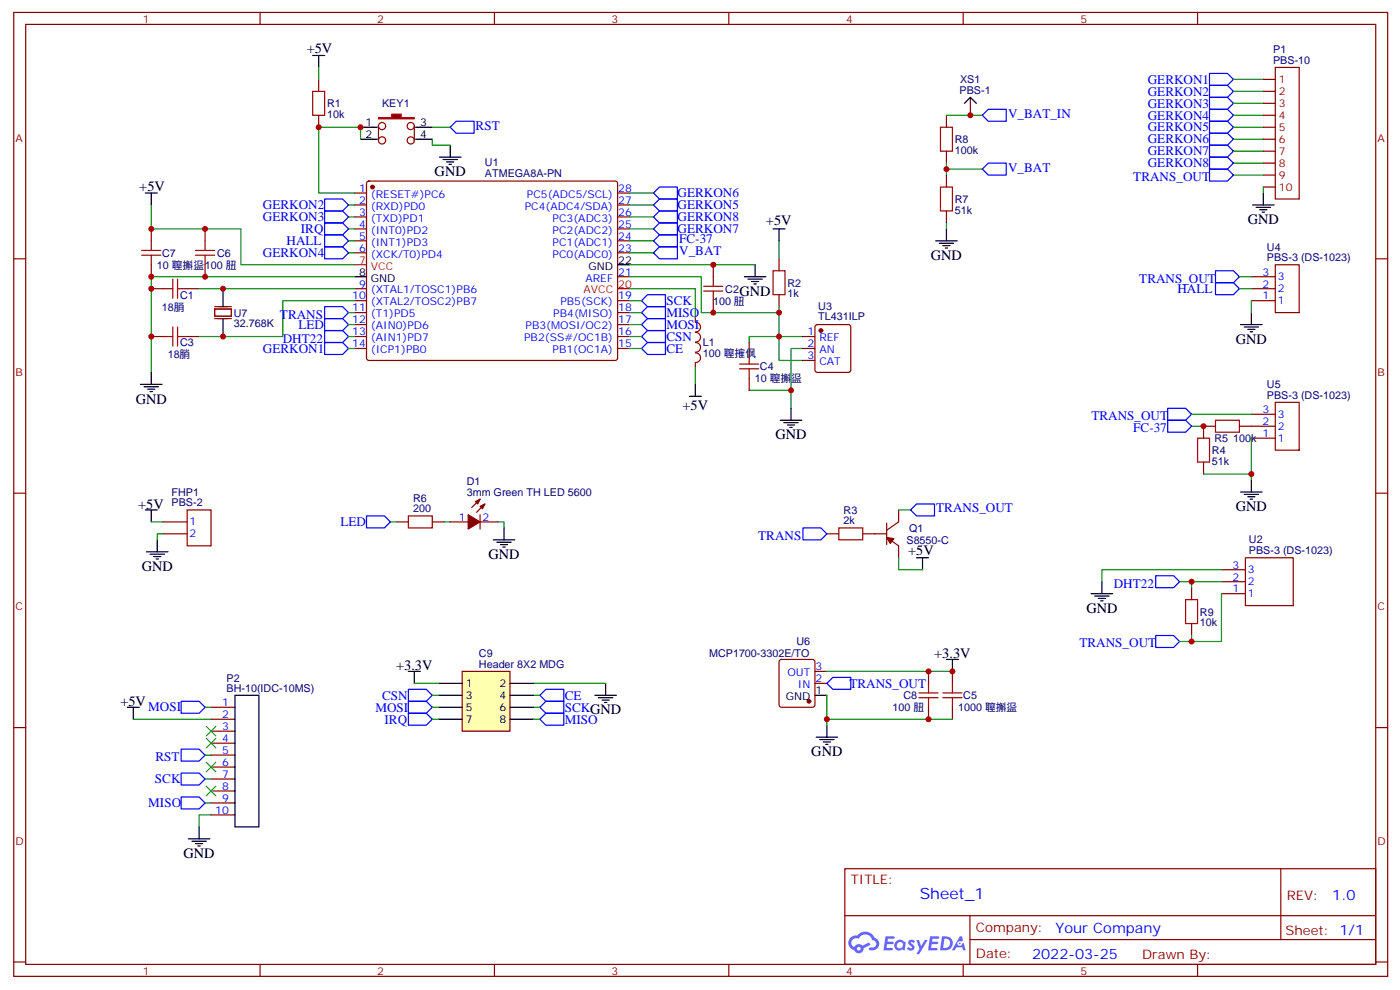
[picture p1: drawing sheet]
<svg xmlns="http://www.w3.org/2000/svg" width="413mm" height="292mm" viewBox="0 0 413 292" stroke-linecap="round" stroke-linejoin="round" font-family="sans-serif">
<g fill="none" stroke="#870000" stroke-width=".35">
<path d="M4.1 3.7h405.3v284.3h-405.3zM7.6 7.2h398.3v277.3h-398.3zM76.7 3.7v3.5M145.9 3.7v3.5M215 3.7v3.5M284.2 3.7v3.5M353.3 3.7v3.5M4.1 76.3h3.5M405.9 76.3h3.5M4.1 145.5h3.5M405.9 145.5h3.5M4.1 214.6h3.5"/>
<path d="M405.9 214.6h3.5M249.2 256.3h156.7v28.2h-156.7zM377.9 256.3v20.9M249.3 270.1h156.4M286.1 277.2h119.6M286.1 270.1v14.1M4.1 283.8h3.5M76.7 284.5v3.5M145.9 284.5v3.5M215 284.5v3.5M284.2 284.5v3.5M353.3 284.5v3.5"/>
<path d="M405.9 283.8h3.5"/>
</g>
<g fill="#5487ff">
<path d="M268.2 277.4a1.22 1.22 0 0 1 1.7 .3l-.3 .6a.47 .47 0 0 0-.4-.4 .47 .47 0 0 0-.5 .2l.2 .2a1.14 1.14 0 0 1 .7 1.7 1.14 1.14 0 0 1-1.9 0l-.2-.2 .5-.5 .7 .4a.29 .29 0 0 0 .4-.2 .29 .29 0 0 0-.3-.4 1.04 1.04 0 0 1-.6-1.7z"/>
<path d="M261.2 276.2h2.4l.3 .2-.1 .5h-1.8l-.2 .9h1.6l.3 .3-.4 .4h-1.6l-.1 1.1 1.7 .1 .2 .3-.2 .3h-2.7z"/>
<path d="M274.4 276.2h2.3l.4 .2-.2 .5h-1.8l-.1 .9h1.5l.3 .3-.4 .4h-1.5l-.2 1.1 1.7 .1 .2 .3-.2 .3h-2.6z"/>
<path d="M283.1 276.2h.7l.3 1.2-.6 .4a.69 .69 0 0 0-1 .2 .69 .69 0 0 0 .5 1 .69 .69 0 0 0 .8-.6l.5-.3 .6 2.2h-.8l-.2-.9h-1.7l-.5 .9h-.9z"/>
<path d="M270.3 277.3h.8l.6 1.8 1.1-1.8h.9l-2.5 4.2h-.9l1-1.6z"/>
<path d="M277.9 276.2l-.6 4.1h1.4a2.11 2.11 0 0 0 2.4-2.1 2.11 2.11 0 0 0-2.5-2zM278.6 276.9a1.39 1.39 0 0 1 1.7 1.4 1.39 1.39 0 0 1-1.8 1.3h-.3z"/>
<path d="M264.2 277.8a1.54 1.54 0 0 0-.1 2.2 1.54 1.54 0 0 0 2.2 .1l.6 .2 .3-2.3-.2-.2h-.4a1.49 1.49 0 0 0-2.4 0zM264.5 278.8a.95 .95 0 0 1 1.9 0 .95 .95 0 0 1-1.9 0z"/>
<path d="M250.9 276.6a2.18 2.18 0 0 0 1.1 3.7 1.44 1.44 0 0 0 1.6 .9 1.44 1.44 0 0 0 1.2-1.5l2-1-.4-.7-2 .9a1.47 1.47 0 0 0-2.4 .5 1.39 1.39 0 0 1-.6-2 1.39 1.39 0 0 1 2-.4 2.12 2.12 0 0 1 2.1-1.3 2.12 2.12 0 0 1 1.9 1.7 1.14 1.14 0 0 1 1.1 1.4 1.14 1.14 0 0 1-1.7 .7 .43 .43 0 0 0-.5 .4 .43 .43 0 0 0 .4 .4 1.98 1.98 0 0 0 2.6-1.2 1.98 1.98 0 0 0-1.3-2.5 3.1 3.1 0 0 0-5.2-.7l-.9 .1zM252.8 279.9a.55 .55 0 0 1 1.1 0 .55 .55 0 0 1-1.1 0z"/>
<circle cx="283.2" cy="278.3" r=".26"/>
</g>
<g fill="none" stroke="#870000" stroke-width=".35">
<path d="M104.6 56.9h3.5M108.4 53.6l.4-.2h72.7l.5 .2 .2 .5-.1 51.8-.6 .4h-72.9l-.5-.7v-51.5zM182.2 56.9h3.5M44.6 67.5v3.5M44.6 78.1v3.5M60.5 67.5v3.5M60.5 78.1v3.5M104.6 60.5h3.5M104.6 64h3.5M104.6 67.5h3.5M104.6 71h3.5M104.6 74.6h3.5"/>
<path d="M182.2 60.5h3.5M182.2 64h3.5M182.2 67.5h3.5M182.2 71h3.5M182.2 74.6h3.5M210.4 78.1v3.5M229.8 76.3v3.6M44.6 85.2h3.6M44.6 99.3h3.6M55.2 85.2h3.5M55.2 99.3h3.5M104.6 85.2h3.5"/>
<path d="M104.6 88.7h3.5M104.6 92.2h3.5M104.6 95.7h3.5M104.6 99.3h3.5M182.2 88.7h3.5M182.2 92.2h3.5M182.2 95.7h3.5M182.2 99.3h3.5M182.2 81.6h3.5M205.1 94v1M205.2 95.1a1.41 1.41 0 0 1 1.5 1.4 1.41 1.41 0 0 1-1.5 1.4M205.2 98.1a1.41 1.41 0 0 1 1.5 1.4 1.41 1.41 0 0 1-1.5 1.4"/>
<path d="M210.4 88.7v3.5M229.8 86.9v3.6M236.9 99.3h3.5M240.7 96l.4-.3h9.2l.5 .3 .2 .4v12.7l-.2 .5-.5 .3h-9.2l-.5-.3-.2-.5v-12.7zM104.6 102.8h3.5M182.2 102.8h3.5M205.1 107v1.1M205.2 104.1a1.41 1.41 0 0 1 1.5 1.4 1.41 1.41 0 0 1-1.5 1.4M205.2 101.1a1.41 1.41 0 0 1 1.5 1.4 1.41 1.41 0 0 1-1.5 1.4M221 101v3.6M221 111.6v3.5M236.9 102.8h3.5"/>
<path d="M236.9 106.3h3.5"/>
</g>
<g fill="#870000" stroke="#870000" stroke-width=".35">
<circle cx="109.9" cy="55.2" r=".53"/>
<circle cx="242.2" cy="97.5" r=".53"/>
</g>
<path d="M104.6 78.1h3.5M182.2 85.2h3.5" fill="none" stroke="#f00" stroke-width=".35"/>
<g fill="none" stroke="#000" stroke-width=".35">
<path d="M92.3 16.4h3.5M94 16.4v3.5M106.4 37.5h3.5M42.9 56.9h3.5M44.6 56.9v3.6M106.4 41.1h3.5M129.6 46.4h6.4M130.7 47.1h4.2M131.8 47.8h2.1M132.5 48.5h.7M132.8 42.8v3.6M182.2 78.1h3.5"/>
<path d="M222.8 78.1v3.5M228.1 67.5h3.5M229.8 67.5v3.5M104.6 81.6h3.5M219.6 81.6h6.4M220.7 82.3h4.2M221.7 83h2.1M222.4 83.7h.7M41.5 113.4h6.3M42.5 114.1h4.2M43.6 114.8h2.1M44.3 115.5h.7"/>
<path d="M44.6 109.9v3.5M203.4 116.9h3.5M205.1 113.4v3.5M230.2 124h6.3M231.2 124.7h4.3M232.3 125.4h2.1M233 126.1h.7M233.4 120.4v3.6"/>
</g>
<g fill="none" stroke="#a10000" stroke-width=".35">
<path d="M41.8 75.3h5.6M41.8 73.9h5.6M44.6 71v2.9M44.6 75.3v2.8M57.7 75.3h5.6M57.7 73.9h5.6M60.5 71v2.9M60.5 75.3v2.8M228.1 79.9h3.5v7h-3.5zM48.2 99.3h2.8M48.2 85.2h2.8M51 82.3v5.7"/>
<path d="M51 96.4v5.7M52.4 99.3h2.8M52.4 82.3v5.7M52.4 96.4v5.7M52.4 85.2h2.8M207.6 85.9h5.7M207.6 84.5h5.7M210.4 81.6v2.9M210.4 85.9v2.8M218.2 107.4h5.6M218.2 108.8h5.6M221 104.6v2.8"/>
<path d="M221 108.8v2.8"/>
</g>
<path d="M185.7 78.1h37.1M229.8 71v5.3M58.7 85.2h45.9M104.6 88.7h-21.2v10.6h-24.7M104.6 81.6h-60v28.3M185.7 85.2h19.4v8.8M185.7 81.6h21.2v10.6h22.9v-1.7M229.8 92.2v7.1h7.1M205.1 108.1v5.3M221 101v-1.7h8.8v7h7.1M221 115.1h12.4M236.9 102.8h-3.5v17.6" fill="none" stroke="#008700" stroke-width=".35"/>
<path d="M111.7 34.7h3.8v-1h2.9v1h3.8v.4h-10.5z" fill="#870000" stroke="#f00" stroke-width=".35"/>
<g fill="none" stroke="#870000" stroke-width=".35">
<path d="M94 23.4v3.6M94 34v3.5M111.7 37.2v4.2M122.2 37.2v4.2M243.9 157.5h3.6M254.5 157.5h7.1M261.6 154.3v6.4M261.6 158.5l3.5 2.5v3.5M265.1 150.4v3.6l-3.5 2.4"/>
<circle cx="112.7" cy="37.2" r="1.06"/>
<circle cx="121.2" cy="37.2" r="1.06"/>
<circle cx="112.7" cy="41.4" r="1.06"/>
<circle cx="121.2" cy="41.4" r="1.06"/>
</g>
<path d="M109.9 37.5h1.4M122.6 37.5h4.9M109.9 41.1h1.4M122.6 41.1h4.9M270.4 164.5h3.5M272.2 164.5v3.6" fill="none" stroke="#000" stroke-width=".35"/>
<path d="M92.3 27h3.5v7h-3.5zM247.5 155.7h7v3.5h-7z" fill="none" stroke="#a10000" stroke-width=".35"/>
<g fill="none" stroke="#008700" stroke-width=".35">
<path d="M363.9 23.4h8.8M363.9 27h8.8M363.9 30.5h8.8M363.9 34h8.8M363.9 37.5h8.8M106.4 41.1v-3.6h-12.4v19.4h10.6M185.7 56.9h7.1M363.9 41.1h8.8M363.9 44.6h8.8M363.9 48.1h8.8M44.6 60.5v7h26.5v10.6h33.5M102.8 71h1.8"/>
<path d="M102.8 74.6h1.8M102.8 60.5h1.8M102.8 64h1.8M102.8 67.5h1.8M185.7 71h7.1M185.7 74.6h7.1M185.7 60.5h7.1M185.7 64h7.1M185.7 67.5h7.1M102.8 99.3h1.8M102.8 92.2h1.8M102.8 95.7h1.8"/>
<path d="M185.7 99.3h3.6M185.7 88.7h3.6M185.7 92.2h3.6M185.7 95.7h3.6M102.8 102.8h1.8M185.7 102.8h3.6"/>
</g>
<g fill="none" stroke="#00f" stroke-width=".35">
<path d="M356.8 21.7h5.3l1.8 1.7-1.8 1.8h-5.3zM356.8 25.2h5.3l1.8 1.8-1.8 1.7h-5.3zM356.8 28.7h5.3l1.8 1.8-1.8 1.7h-5.3zM356.8 32.2h5.3l1.8 1.8-1.8 1.8h-5.3zM356.8 35.8h5.3l1.8 1.7-1.8 1.8h-5.3zM356.8 39.3h5.3l1.8 1.8-1.8 1.7h-5.3zM95.8 58.7h5.3l1.7 1.8-1.7 1.7h-5.3zM192.8 56.9l1.8-1.7h5.2v3.5h-5.2zM356.8 42.8h5.3l1.8 1.8-1.8 1.8h-5.3zM356.8 46.4h5.3l1.8 1.7-1.8 1.8h-5.3zM95.8 62.2h5.3l1.7 1.8-1.7 1.8h-5.3zM95.8 72.8h5.3l1.7 1.8-1.7 1.7h-5.3z"/>
<path d="M95.8 65.8h5.3l1.7 1.7-1.7 1.8h-5.3zM95.8 69.3h5.3l1.7 1.7-1.7 1.8h-5.3zM192.8 71l1.8-1.7h5.2v3.5h-5.2zM192.8 74.6l1.8-1.8h5.2v3.5h-5.2zM192.8 60.5l1.8-1.8h5.2v3.5h-5.2zM192.8 67.5l1.8-1.7h5.2v3.5h-5.2zM192.8 64l1.8-1.8h5.2v3.6h-5.2zM95.8 97.5h5.3l1.7 1.8-1.7 1.7h-5.3zM95.8 94h5.3l1.7 1.7-1.7 1.8h-5.3zM95.8 90.5h5.3l1.7 1.7-1.7 1.8h-5.3zM189.3 88.7l1.7-1.8h5.3v3.6h-5.3zM189.3 92.2l1.7-1.7h5.3v3.5h-5.3z"/>
<path d="M189.3 95.7l1.7-1.7h5.3v3.5h-5.3zM189.3 99.3l1.7-1.8h5.3v3.5h-5.3zM95.8 101h5.3l1.7 1.8-1.7 1.8h-5.3zM189.3 102.8l1.7-1.8h5.3v3.6h-5.3zM236.9 155.7h5.3l1.7 1.8-1.7 1.7h-5.3zM268.6 150.4l1.8-1.7h5.3v3.5h-5.3z"/>
</g>
<path d="M261.6 158.5l2.1 .4-1.1 1.4z" fill="#870000" stroke="#870000" stroke-width=".35"/>
<path d="M376.2 19.9h7.1v38.8h-7.1z" fill="#fff" stroke="#800000" stroke-width=".35"/>
<path d="M372.7 23.4h3.5M372.7 27h3.5M372.7 30.5h3.5M372.7 34h3.5M372.7 37.5h3.5M372.7 41.1h3.5M372.7 44.6h3.5M372.7 48.1h3.5M372.7 51.6h3.5M372.7 55.2h3.5" fill="none" stroke="#800000" stroke-width=".35"/>
<g fill="none" stroke="#000" stroke-width=".35">
<path d="M372.7 56.9v3.6M369.5 60.5h6.4M370.6 61.2h4.2M371.7 61.9h2.1M372.4 62.6h.7M366 95.7h6.4M367.1 96.4h4.2M368.1 97.2h2.1M368.8 97.9h.7M369.2 92.2v3.5M366 145.1h6.4M367.1 145.8h4.2"/>
<path d="M368.1 146.5h2.1M368.8 147.2h.7M369.2 141.6v3.5M279.2 194.5h3.6M281 194.5v3.5M240.4 205.1h3.5M240.8 217.5h6.3M241.8 218.2h4.3M242.9 218.9h2.1M243.6 219.6h.7M243.9 213.9v3.6"/>
</g>
<path d="M363.9 51.6h8.8M372.7 55.2v1.7M365.7 81.6h3.5M365.7 85.2h3.5M369.2 88.7v3.5M351.5 122.2h17.7M351.5 125.7h3.6M355.1 139.8h14.1M369.2 129.3v12.3M243.9 198h37.1M243.9 205.1v8.8M243.9 212.2h37.1" fill="none" stroke="#008700" stroke-width=".35"/>
<path d="M356.8 49.9h5.3l1.8 1.7-1.8 1.8h-5.3zM358.6 79.9h5.3l1.8 1.7-1.8 1.8h-5.3zM358.6 83.4h5.3l1.8 1.8-1.8 1.7h-5.3zM344.5 120.4h5.3l1.7 1.8-1.7 1.8h-5.3zM344.5 124h5.3l1.7 1.7-1.7 1.8h-5.3z" fill="none" stroke="#00f" stroke-width=".35"/>
<g fill="none" stroke="#870000" stroke-width=".35">
<path d="M376.2 78.1h7.1v14.1h-7.1zM369.2 81.6h7M369.2 85.2h7M369.2 88.7h7M376.2 118.7h7.1v14.1h-7.1zM355.1 136.3v3.5M358.6 125.7h-3.5v3.6M365.7 125.7h10.5M369.2 122.2h7M369.2 129.3h7M230.1 194.7l.4-.2h9.2l.5 .2 .2 .5v12.7l-.2 .5-.5 .2h-9.2l-.5-.2-.2-.5v-12.7zM240.4 198h3.5"/>
<path d="M273.9 198v3.6M281 198v3.6M240.4 201.6h3.5M273.9 208.6v3.6M281 208.6v3.6"/>
</g>
<path d="M353.3 129.3h3.5v7h-3.5zM358.6 124h7.1v3.5h-7.1zM271.1 204.4h5.7M271.1 205.8h5.7M273.9 201.6v2.8M273.9 205.8v2.8M278.2 204.4h5.6M278.2 205.8h5.6M281 201.6v2.8M281 205.8v2.8" fill="none" stroke="#a10000" stroke-width=".35"/>
<circle cx="238.7" cy="206.9" r=".53" fill="#870000" stroke="#870000" stroke-width=".35"/>
<path d="M136.3 198h14.2v17.7h-14.2z" fill="#ffffb0" stroke="#800000" stroke-width=".35"/>
<g fill="none" stroke="#000" stroke-width=".35">
<path d="M284.5 30.5l1.8-1.8 1.7 1.8M276 71h6.4M277.1 71.8h4.2M278.2 72.5h2.1M278.9 73.2h.7M279.2 67.5v3.5M65.8 85.2v5.3M65.8 94v5.3M42.9 150.4h3.5M44.6 150.4v3.6M46.4 159.2v3.6M145.5 159.2h6.4"/>
<path d="M146.6 159.9h4.2M148.7 155.7v3.5M43.2 162.8h6.4M44.3 163.5h4.2M45.3 164.2h2.1M46 164.9h.7M147.6 160.7h2.2M148.3 161.4h.7M321.9 175.1h6.4M323 175.8h4.2M324 176.5h2.1M324.7 177.2h.7"/>
<path d="M325.1 171.6v3.5M120.5 198h3.5M122.2 198v3.6M37.6 208.6h3.5M39.3 208.6v3.6M69.3 205.1h7.1v38.8h-7.1zM129.3 201.6h7M129.3 205.1h7M129.3 208.6h7M129.3 212.2h7M150.5 201.6h7M150.5 205.1h7"/>
<path d="M150.5 208.6h7M150.5 212.2h7M175.5 205.1h6.4M176.6 205.8h4.2M177.6 206.5h2.1M178.3 207.2h.7M178.7 201.6v3.5M55.6 247.4h6.3M56.6 248.1h4.3M57.7 248.8h2.1M58.4 249.6h.7M58.7 243.9v3.5"/>
</g>
<g fill="none" stroke="#008700" stroke-width=".35">
<path d="M94 19.9v3.5M127.5 37.5h5.3M279.2 34h10.6M127.5 41.1v1.7h5.3M279.2 48.1v3.5M279.2 49.9h10.6M279.2 65.8v1.7M44.6 154h3.6M48.2 157.5h-1.8v1.7M115.2 154h1.7M131.1 154h1.7M146.9 154h1.8v1.7"/>
<path d="M265.1 150.4h3.5M265.1 164.5v3.6h7.1M348 171.6h12.4M351.5 171.6v1.8M360.4 175.1v14.1h-12.4M360.4 168.1h-35.3v3.5M351.5 187.5v1.7M39.3 212.2h23M60.5 208.6h1.8M122.2 201.6h7.1M127.5 205.1h1.8M127.5 208.6h1.8"/>
<path d="M127.5 212.2h1.8M157.5 201.6h21.2M157.5 205.1h1.8M157.5 208.6h1.8M157.5 212.2h1.8M60.5 236.9h1.8M60.5 229.8h1.8M60.5 222.7h1.8M62.3 240.4h-3.6v3.5"/>
</g>
<g fill="none" stroke="#00f" stroke-width=".35">
<path d="M132.8 37.5l1.8-1.7h5.3v3.5h-5.3zM289.8 34l1.8-1.8h5.3v3.6h-5.3zM289.8 49.9l1.8-1.8h5.3v3.5h-5.3zM108.1 152.2h5.3l1.8 1.8-1.8 1.7h-5.3zM341 169.8h5.3l1.7 1.8-1.7 1.8h-5.3zM341 187.5h5.3l1.7 1.7-1.7 1.8h-5.3zM53.4 206.9h5.3l1.8 1.7-1.8 1.8h-5.3zM120.5 203.3h5.3l1.7 1.8-1.7 1.8h-5.3zM120.5 206.9h5.3l1.7 1.7-1.7 1.8h-5.3zM120.5 210.4h5.3l1.7 1.8-1.7 1.7h-5.3zM159.3 205.1l1.7-1.8h5.3v3.6h-5.3zM159.3 208.6l1.7-1.7h5.3v3.5h-5.3z"/>
<path d="M159.3 212.2l1.7-1.8h5.3v3.5h-5.3zM243.9 201.6l1.8-1.8h5.3v3.5h-5.3zM53.4 235.1h5.3l1.8 1.8-1.8 1.7h-5.3zM53.4 228h5.3l1.8 1.8-1.8 1.8h-5.3zM53.4 221h5.3l1.8 1.7-1.8 1.8h-5.3z"/>
</g>
<g fill="none" stroke="#870000" stroke-width=".35">
<path d="M279.2 34v3.5M286.3 28.7v5.3M279.2 44.6v3.5M279.2 51.6v3.6M279.2 62.2v3.6M48.2 154h7M48.2 157.5h7M55.2 150.4h7.1v10.6h-7.1zM116.9 154h3.6M127.5 154h3.6M132.8 154h5.3M141.6 154h5.3"/>
<path d="M141.6 147.2l-2.4 2.5M141.6 151.8v4.3M143.1 148.7l-2.5 2.4M351.5 173.4v3.5M360.4 168.1h7M360.4 171.6h7M360.4 175.1h7M367.4 164.5h14.1v14.1h-14.1zM351.5 183.9v3.6M62.3 208.6h7M62.3 212.2h7M62.3 215.7h7"/>
<path d="M62.3 219.2h7M62.3 222.7h7M62.3 226.3h7M62.3 229.8h7M62.3 233.3h7M62.3 236.9h7M62.3 240.4h7"/>
</g>
<g fill="#870000" stroke="#870000" stroke-width=".35">
<path d="M138.1 151.8l3.5 2.2-3.5 2.1z"/>
<path d="M141.6 149.4l1.5-.7-.8 1.4z"/>
<path d="M140.2 148l1.4-.8-.7 1.5z"/>
</g>
<path d="M277.5 37.5h3.5v7.1h-3.5zM277.5 55.2h3.5v7h-3.5zM120.5 152.2h7v3.5h-7zM349.8 176.9h3.5v7h-3.5z" fill="none" stroke="#a10000" stroke-width=".35"/>
<path d="M63.3 91.2h5v2.1h-5zM63.3 94h5M63.3 90.5h5" fill="none" stroke="#871200" stroke-width=".35"/>
<path d="M60.9 214.3l2.8 2.8M60.9 217.8l2.8 2.8M63.7 214.3l-2.8 2.8M63.7 217.8l-2.8 2.8M60.9 231.9l2.8 2.8M60.9 224.9l2.8 2.8M63.7 231.9l-2.8 2.8M63.7 224.9l-2.8 2.8" fill="none" stroke="#3c3" stroke-width=".35"/>
<g fill="#c00">
<circle cx="44.6" cy="99.3" r=".88"/>
<circle cx="44.6" cy="85.2" r=".88"/>
<circle cx="44.6" cy="81.6" r=".88"/>
<circle cx="233.4" cy="115.1" r=".88"/>
<circle cx="229.8" cy="99.3" r=".88"/>
<circle cx="229.8" cy="92.2" r=".88"/>
<circle cx="210.4" cy="78.1" r=".88"/>
<circle cx="210.4" cy="92.2" r=".88"/>
<circle cx="106.4" cy="37.5" r=".88"/>
<circle cx="94" cy="37.5" r=".88"/>
<circle cx="60.5" cy="81.6" r=".88"/>
<circle cx="60.5" cy="67.5" r=".88"/>
<circle cx="44.6" cy="67.5" r=".88"/>
<circle cx="369.2" cy="139.8" r=".88"/>
<circle cx="355.1" cy="125.7" r=".88"/>
<circle cx="273.9" cy="212.2" r=".88"/>
<circle cx="273.9" cy="198" r=".88"/>
<circle cx="281" cy="198" r=".88"/>
<circle cx="65.8" cy="85.2" r=".88"/>
<circle cx="65.8" cy="99.3" r=".88"/>
<circle cx="279.2" cy="49.9" r=".88"/>
<circle cx="286.3" cy="34" r=".88"/>
<circle cx="351.5" cy="171.6" r=".88"/>
<circle cx="351.5" cy="189.2" r=".88"/>
<circle cx="243.9" cy="212.2" r=".88"/>
</g>
<text font-size="4.6" fill="#00f" x="271.3" y="265.3">Sheet_1</text>
<g font-size="4.2">
<text x="90.5" y="15.7">+5V</text>
<text x="128.2" y="52">GND</text>
<text x="41.1" y="56.2">+5V</text>
<text x="226" y="66.3">+5V</text>
<text x="368.1" y="66.1">GND</text>
<text x="274.6" y="76.7">GND</text>
<text x="218.2" y="87.3">GND</text>
<text x="364.6" y="101.4">GND</text>
<text x="40" y="119">GND</text>
<text x="201.3" y="120.9">+5V</text>
<text x="228.8" y="129.6">GND</text>
<text x="40.7" y="150">+5V</text>
<text x="364.6" y="150.8">GND</text>
<text x="144.1" y="164.9">GND</text>
<text x="267.9" y="163.8">+5V</text>
<text x="41.8" y="168.4">GND</text>
<text x="320.5" y="180.8">GND</text>
<text x="116.9" y="197.7">+3.3V</text>
<text x="275.6" y="194.2">+3.3V</text>
<text x="35.5" y="208.3">+5V</text>
<text x="239.4" y="223.1">GND</text>
<text x="54.2" y="253.1">GND</text>
</g>
<g font-size="4.2" fill="#00f">
<text x="393" y="265.5">1.0</text>
<text x="311.4" y="275.1">Your Company</text>
<text x="304.5" y="282.9">2022-03-25</text>
</g>
<g font-size="3.9" fill="#00f">
<text x="338.6" y="24.7">GERKON1</text>
<text x="338.6" y="28.2">GERKON2</text>
<text x="297.4" y="34.8">V_BAT_IN</text>
<text x="338.6" y="31.7">GERKON3</text>
<text x="338.6" y="35.3">GERKON4</text>
<text x="140.3" y="38.3">RST</text>
<text x="338.6" y="38.8">GERKON5</text>
<text x="338.6" y="42.3">GERKON6</text>
<text x="338.6" y="45.8">GERKON7</text>
<text x="297.4" y="50.7">V_BAT</text>
<text x="334.4" y="53.4">TRANS_OUT</text>
<text x="338.6" y="49.4">GERKON8</text>
<text x="199.9" y="58.2">GERKON6</text>
<text x="77.6" y="61.7">GERKON2</text>
<text x="77.6" y="65.3">GERKON3</text>
<text x="199.9" y="61.7">GERKON5</text>
<text x="199.9" y="65.3">GERKON8</text>
<text x="88.8" y="68.8">IRQ</text>
<text x="199.9" y="68.8">GERKON7</text>
<text x="200.4" y="71.8">FC-37</text>
<text x="77.6" y="75.8">GERKON4</text>
<text x="84.6" y="72.3">HALL</text>
<text x="200.4" y="75.3">V_BAT</text>
<text x="336.1" y="83.4">TRANS_OUT</text>
<text x="196.6" y="90">SCK</text>
<text x="347.4" y="86.4">HALL</text>
<text x="82.6" y="94">TRANS</text>
<text x="196.6" y="93.5">MISO</text>
<text x="83.4" y="101">DHT22</text>
<text x="88.1" y="97">LED</text>
<text x="196.6" y="97">MOSI</text>
<text x="196.6" y="100.5">CSN</text>
<text x="77.6" y="104.1">GERKON1</text>
<text x="196.6" y="104.1">CE</text>
<text x="322" y="124">TRANS_OUT</text>
<text x="334.3" y="127.5">FC-37</text>
<text x="100.4" y="155.2">LED</text>
<text x="276.2" y="151.2">TRANS_OUT</text>
<text x="223.7" y="159.2">TRANS</text>
<text x="328.6" y="173.4">DHT22</text>
<text x="318.5" y="191">TRANS_OUT</text>
<text x="250.6" y="202.8">TRANS_OUT</text>
<text x="43.7" y="209.9">MOSI</text>
<text x="110.8" y="209.9">MOSI</text>
<text x="112.8" y="206.4">CSN</text>
<text x="166.6" y="206.4">CE</text>
<text x="166.6" y="209.9">SCKGND</text>
<text x="113.5" y="213.4">IRQ</text>
<text x="166.6" y="213.4">MISO</text>
<text x="45.9" y="224.5">RST</text>
<text x="45.7" y="231">SCK</text>
<text x="43.8" y="238.1">MISO</text>
</g>
<g font-size="3.9" fill="#800">
<text x="251" y="260.8">TITLE:</text>
<text x="379.6" y="265.5">REV:</text>
<text x="287.9" y="275">Company:</text>
<text x="379.3" y="275.7">Sheet: 1/1</text>
<text x="287.9" y="282.7">Date:</text>
<text x="336.9" y="282.8">Drawn By:</text>
</g>
<g font-size="3.2" fill="#800">
<text x="42.2" y="6.7">1</text>
<text x="111.3" y="6.7">2</text>
<text x="180.4" y="6.7">3</text>
<text x="249.6" y="6.7">4</text>
<text x="318.7" y="6.7">5</text>
<text x="4.6" y="41.8">A</text>
<text x="406.4" y="41.8">A</text>
<text x="4.6" y="110.9">B</text>
<text x="406.4" y="110.9">B</text>
<text x="4.6" y="180.1">C</text>
<text x="406.4" y="180.1">C</text>
<text x="4.6" y="249.2">D</text>
<text x="406.4" y="249.2">D</text>
<text x="42.2" y="287.5">1</text>
<text x="111.3" y="287.5">2</text>
<text x="180.4" y="287.5">3</text>
<text x="249.6" y="287.5">4</text>
<text x="318.7" y="287.5">5</text>
</g>
<g font-size="3.2" fill="#000080">
<text x="375.6" y="15.6">P1</text>
<text x="375.6" y="18.8">PBS-10</text>
<text x="283.1" y="27.7">PBS-1</text>
<text x="283.2" y="24.5">XS1</text>
<text x="96.5" y="34.8">10k</text>
<text x="96.5" y="31.6">R1</text>
<text x="112.7" y="31.6">KEY1</text>
<text x="281.7" y="45.4">100k</text>
<text x="281.7" y="42.2">R8</text>
<text x="143.1" y="52.1">ATMEGA8A-PN</text>
<text x="143.1" y="49.1">U1</text>
<text x="281.7" y="59.9">R7</text>
<text x="281.7" y="63">51k</text>
<text x="47.8" y="75.7">C7</text>
<text x="64" y="75.7">C6</text>
<text x="373.8" y="77">PBS-3 (DS-1023)</text>
<text x="373.8" y="74">U4</text>
<text x="46.3" y="79.3">10 䏄㩂䀀100 䏔␀</text>
<text x="53.1" y="88.1">C1</text>
<text x="210.4" y="89.8">100 䏔␀</text>
<text x="214" y="86.3">C2</text>
<text x="232.3" y="87.7">1k</text>
<text x="232.3" y="84.5">R2</text>
<text x="47.7" y="91.6">18䏴␀</text>
<text x="69" y="93.4">U7</text>
<text x="241.4" y="94.5">TL431ILP</text>
<text x="241.4" y="91.4">U3</text>
<text x="69" y="96.6">32.768K</text>
<text x="49.5" y="105.7">18䏴␀</text>
<text x="53.1" y="102.2">C3</text>
<text x="207.4" y="105.3">100 䏄㩁㐽</text>
<text x="207.4" y="102.2">L1</text>
<text x="222.7" y="112.8">10 䏄㩂䀀</text>
<text x="224.2" y="109.2">C4</text>
<text x="373.8" y="117.6">PBS-3 (DS-1023)</text>
<text x="373.8" y="114.5">U5</text>
<text x="358.3" y="130.4">R5</text>
<text x="363.8" y="130.4">100k</text>
<text x="357.5" y="137.1">51k</text>
<text x="357.5" y="134">R4</text>
<text x="137.7" y="143.2">D1</text>
<text x="50.6" y="149.4">PBS-2</text>
<text x="50.6" y="146.4">FHP1</text>
<text x="121.9" y="148.1">R6</text>
<text x="137.7" y="146.2">3mm Green TH LED 5600</text>
<text x="121.9" y="151.1">200</text>
<text x="248.9" y="154.7">2k</text>
<text x="248.9" y="151.5">R3</text>
<text x="267.4" y="160.4">S8550-C</text>
<text x="268.2" y="156.8">Q1</text>
<text x="368.5" y="160.3">U2</text>
<text x="368.5" y="163.5">PBS-3 (DS-1023)</text>
<text x="354" y="184.7">10k</text>
<text x="354" y="181.7">R9</text>
<text x="235" y="190.3">U6</text>
<text x="141.3" y="197">Header 8X2 MDG</text>
<text x="141.3" y="193.9">C9</text>
<text x="209.2" y="193.9">MCP1700-3302E/TO</text>
<text x="66.8" y="201.1">P2</text>
<text x="66.8" y="204">BH-10(IDC-10MS)</text>
<text x="263.3" y="209.8">100 䏔␀</text>
<text x="266.5" y="206.3">C8</text>
<text x="282.7" y="209.8">1000 䏄㩂䀀</text>
<text x="284.2" y="206.3">C5</text>
</g>
<g font-size="3.2" fill="#800000">
<text x="377.3" y="24.5">1</text>
<text x="377.3" y="28">2</text>
<text x="377.3" y="31.5">3</text>
<text x="377.3" y="35.1">4</text>
<text x="377.3" y="38.6">5</text>
<text x="377.3" y="42.1">6</text>
<text x="377.3" y="45.6">7</text>
<text x="377.3" y="49.2">8</text>
<text x="377.3" y="52.7">9</text>
<text x="377.3" y="56.2">10</text>
</g>
<g font-size="3.2">
<text x="107.9" y="37.2">1</text>
<text x="107.9" y="40.7">2</text>
<text x="124" y="37.2">3</text>
<text x="124" y="40.7">4</text>
<text x="182.4" y="77.8">22</text>
<text x="105.9" y="81.3">8</text>
<text x="109.4" y="83">GND</text>
<text x="173.6" y="79.5">GND</text>
<text x="137.4" y="202.6">1</text>
<text x="147.4" y="202.6">2</text>
<text x="137.4" y="206.2">3</text>
<text x="137.4" y="209.7">5</text>
<text x="147.4" y="206.2">4</text>
<text x="147.4" y="209.7">6</text>
<text x="231.8" y="206.5">GND</text>
<text x="240.6" y="204.8">1</text>
<text x="137.4" y="213.2">7</text>
<text x="147.4" y="213.2">8</text>
</g>
<g font-size="3.2" fill="#00f">
<text x="105.9" y="56.6">1</text>
<text x="109.4" y="58.3">(RESET#)PC6</text>
<text x="155.4" y="58.3">PC5(ADC5/SCL)</text>
<text x="182.4" y="56.6">28</text>
<text x="105.9" y="60.1">2</text>
<text x="105.9" y="63.6">3</text>
<text x="109.4" y="61.9">(RXD)PD0</text>
<text x="109.4" y="65.4">(TXD)PD1</text>
<text x="154.8" y="61.9">PC4(ADC4/SDA)</text>
<text x="163" y="65.4">PC3(ADC3)</text>
<text x="182.4" y="63.6">26</text>
<text x="182.4" y="60.1">27</text>
<text x="105.9" y="67.2">4</text>
<text x="105.9" y="70.7">5</text>
<text x="109.4" y="68.9">(INT0)PD2</text>
<text x="163" y="68.9">PC2(ADC2)</text>
<text x="182.4" y="70.7">24</text>
<text x="182.4" y="67.2">25</text>
<text x="105.9" y="74.2">6</text>
<text x="109.4" y="72.5">(INT1)PD3</text>
<text x="109.4" y="76">(XCK/T0)PD4</text>
<text x="163" y="76">PC0(ADC0)</text>
<text x="163" y="72.5">PC1(ADC1)</text>
<text x="182.4" y="74.2">23</text>
<text x="172.7" y="83">AREF</text>
<text x="182.4" y="81.3">21</text>
<text x="372.5" y="81.3">3</text>
<text x="376.9" y="82.7">3</text>
<text x="103.9" y="88.3">10</text>
<text x="105.9" y="84.8">9</text>
<text x="109.4" y="86.6">(XTAL1/TOSC1)PB6</text>
<text x="182.4" y="88.3">19</text>
<text x="372.5" y="84.8">2</text>
<text x="372.5" y="88.3">1</text>
<text x="376.9" y="86.2">2</text>
<text x="376.9" y="89.7">1</text>
<text x="103.9" y="91.9">11</text>
<text x="103.9" y="95.4">12</text>
<text x="109.4" y="90.1">(XTAL2/TOSC2)PB7</text>
<text x="109.4" y="93.6">(T1)PD5</text>
<text x="163.2" y="93.6">PB4(MISO)</text>
<text x="165.3" y="90.1">PB5(SCK)</text>
<text x="182.4" y="95.4">17</text>
<text x="182.4" y="91.9">18</text>
<text x="103.9" y="98.9">13</text>
<text x="109.4" y="97.2">(AIN0)PD6</text>
<text x="109.4" y="100.7">(AIN1)PD7</text>
<text x="154.6" y="100.7">PB2(SS#/OC1B)</text>
<text x="155.1" y="97.2">PB3(MOSI/OC2)</text>
<text x="182.4" y="98.9">16</text>
<text x="238.2" y="98.9">1</text>
<text x="241.7" y="100.7">REF</text>
<text x="103.9" y="102.4">14</text>
<text x="109.4" y="104.2">(ICP1)PB0</text>
<text x="163" y="104.2">PB1(OC1A)</text>
<text x="182.4" y="102.4">15</text>
<text x="238.2" y="102.4">2</text>
<text x="238.2" y="106">3</text>
<text x="241.7" y="104.2">AN</text>
<text x="241.7" y="107.7">CAT</text>
<text x="372.5" y="121.8">3</text>
<text x="372.5" y="125.4">2</text>
<text x="376.9" y="123.3">3</text>
<text x="372.5" y="128.9">1</text>
<text x="376.9" y="126.8">2</text>
<text x="376.9" y="130.3">1</text>
<text x="55.9" y="155">1</text>
<text x="135.4" y="153.6">1</text>
<text x="142.3" y="153.6">2</text>
<text x="55.9" y="158.5">2</text>
<text x="363.6" y="167.7">3</text>
<text x="363.6" y="171.2">2</text>
<text x="368.1" y="169.1">3</text>
<text x="368.1" y="172.6">2</text>
<text x="363.6" y="174.8">1</text>
<text x="368.1" y="176.2">1</text>
<text x="240.6" y="197.7">3</text>
<text x="232.3" y="199.5">OUT</text>
<text x="235.4" y="203">IN</text>
<text x="240.6" y="201.2">2</text>
<text x="65.5" y="208.3">1</text>
<text x="65.5" y="211.8">2</text>
<text x="65.5" y="215.3">3</text>
<text x="65.5" y="218.9">4</text>
<text x="65.5" y="222.4">5</text>
<text x="65.5" y="225.9">6</text>
<text x="65.5" y="229.4">7</text>
<text x="65.5" y="233">8</text>
<text x="65.5" y="236.5">9</text>
<text x="63.5" y="240">10</text>
</g>
<g font-size="3.2" fill="#f00">
<text x="105.9" y="77.8">7</text>
<text x="109.4" y="79.5">VCC</text>
<text x="172.1" y="86.6">AVCC</text>
<text x="182.4" y="84.8">20</text>
</g>
</svg>
